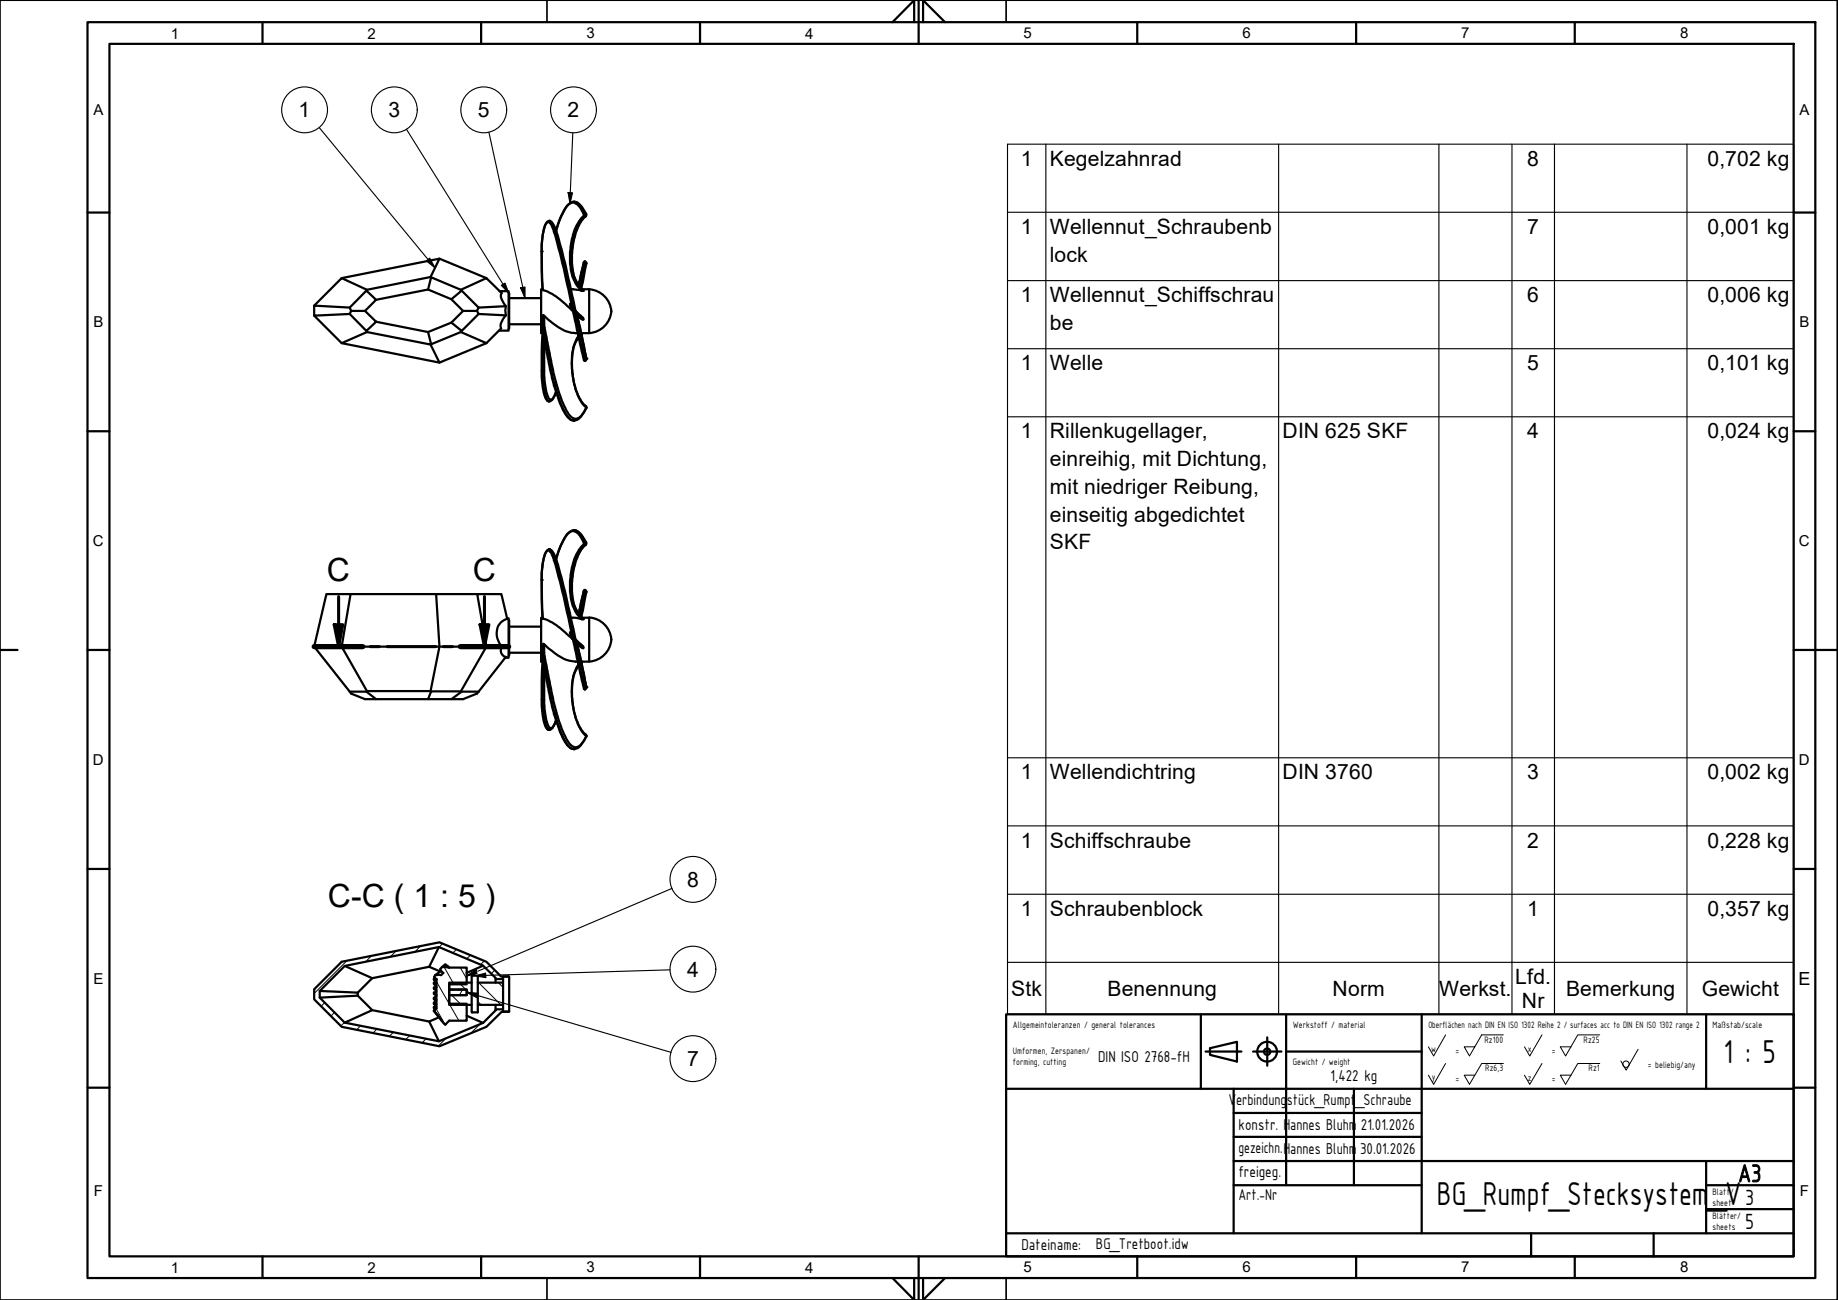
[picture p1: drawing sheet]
<svg xmlns="http://www.w3.org/2000/svg" width="420mm" height="297mm" viewBox="0 0 420 297" stroke-linecap="round" stroke-linejoin="round" font-family="sans-serif">
<!-- layer: Schraffur -->
<g fill="none" stroke="#000" stroke-width=".23">
<path d="M79.3 219.5l-7.5 7.5M85 218.4l-1.4 1.4M90.6 217.3l-1.4 1.3M96.1 216.1l-1.3 1.4M101.2 215.6l-.9 .9M104.4 216.9l-.9 .8M107.6 218.2l-.9 .9M110.7 219.6l-.8 .8M74.2 229.1l-.8 .8M76.5 231.3l-.8 .8M78.7 233.6l-.8 .8M82.4 234.4l-.9 .9"/>
<path d="M86.2 235.1l-.9 .9M89.9 235.9l-.9 .9M93.7 236.7l-1 .8M97.4 237.3l-.9 1M99.7 230.5l2.1 3.7M99.8 224.3l5.1 8.9M101.5 221l2.3 3.9M102 237.2l-1.8 1.8M103.3 227.4l2.2 2.2M104.9 224.5l1.6 1.6M105.2 221.1l1.5 2.5M105.7 226.1l-.7 1.3"/>
<path d="M106.4 229.3l.3 .7M106.7 226.3l1.1 1.1M109.2 228.8l.8 .8M109.4 224.5l5.1 5.1M109.7 234l-2.1 2.1M113.1 221.7l-.8 .8M113.9 224.5l1.1 1.1M116.1 223.1h.1"/>
</g>
<!-- layer: Sichtbare Kanten(CS) -->
<g fill="none" stroke="#000" stroke-width=".51">
<path d="M100.5 59.1l10.7 4.4M133.7 59.7l-.2 .2-1.2 5.3M133.7 59.8l.3 .4M133.9 49.4a10.3 10.3 0 0 0-2.8 6.1 16.9 16.9 0 0 0 .5 8.5l.6 1.1 1.2 1.4-2.9-.4M134 48.9a4.4 4.4 0 0 0-2.5-2.7 2.4 2.4 0 0 0-2.4 1.6 19.3 19.3 0 0 0-2 4.8M134 48.9l-.1 .5M71.8 72.1l6.3 6.3 5.8-2.5M78.1 78.4l22.4 4.5M79.9 70.3l-8.1-.5v2.3l8.1-.4M79.9 70.3l3.9-3.9 2.2 2.1-2.6 2.5M79.9 70.3l.4 .7M80.3 71h3.1l2.6 2.5-2.2 2.1-3.9-3.9z"/>
<path d="M83.9 66.2l-5.8-2.7-6.3 6.3M86 73.5l11.9 2.4 .7 2.8-14.7-2.8-.1-.3M86 68.5l11.9-2.3 5.3 2.2 2.7 2.6M97.9 66.2l.7-2.8 6.7 2.8M98.4 63.3l2.1-4.2-22.4 4.4M98.6 63.4l-14.7 2.8-.1 .2M105.3 66.2l5.9-2.7 3.5 3.5a2.33 2.33 0 0 0 .6 2.5l.3 .5-.1 1 .1 1.1a3.2 3.2 0 0 0-1 2.9l-3.4 3.4-5.9-2.5M105.3 66.2l4.1 4.1M105.3 75.9l-6.7 2.8M105.5 75.6l-2.3-1.9-5.3 2.2M105.5 66.4l-2.3 2M109 71h-3.1l-2.7 2.7"/>
<path d="M109.4 70.3l-.4 .7 .4 .7M109.4 71.7l-4.1 4.2M109.4 71.7l6.2 .4M111.2 78.4l-10.7 4.5-2.1-4.2M114.2 66.5h2.1v9.1h-2.2M115.6 70l-6.2 .3M116.3 67v8M116.4 68.1h7.3M116.4 74.1h7.3M124 66.1h-.3v10h.4M124 76.1l-.2 4.3 .2 7.1a6.6 6.6 0 0 0 1.3 4.2 1.2 1.2 0 0 0 1.3-1l.5-1.2M124.1 76.3v1.7"/>
<path d="M124.2 72.1a15.8 15.8 0 0 0 6.5 4h1.4M124.2 72.1l-.3 .6-.1 1.9 1.6 8.1a44.5 44.5 0 0 0 3.8 11.8 2.23 2.23 0 0 0 2.5 1.5 4.5 4.5 0 0 0 2.3-2.7M124.2 72.1l-.1 .4M130.4 69.5l.6 1.6M131 71.1a17.8 17.8 0 0 0-6.9-4.8l-.3-4.5 .2-7.1a6.6 6.6 0 0 1 1.3-4.2 1.26 1.26 0 0 1 1.4 1.1 111.5 111.5 0 0 1 4 15.7l.9 3.8M131 71.1l2.5 11.2 .2 .2 .2-.1 .1-.4M131.6 71.1l1.7 1.6 .1 .3a1.99 1.99 0 0 1-1.5-.9M131.6 71.1l1 3.8 1.4 7.1M132.3 77a12 12 0 0 0-1.5 7.9 14.7 14.7 0 0 0 2.5 7.4l.7 .6v.4M133.1 66.1h1.6v10h-1.9M133.1 76.1l-.2 .1M134 60.2l-1.1 5.7"/>
<path d="M134.7 66.1a5.4 5.4 0 0 1 5 5M139.7 71.1a5.4 5.4 0 0 1-5 5M80.1 135.7l-2 12.1h22.4l-2.1 10.1M99.7 135.7l.8 12.1h10.7l-2.1-12.1h5.5l1.4 5.7a3.7 3.7 0 0 0-1.6 5.9l.3 .5a1.57 1.57 0 0 0 .9 2.3l-6.2 7.9M109.1 135.7h-34.5l-2.8 12.1M134 123.9a4.4 4.4 0 0 0-2.5-2.7 2.4 2.4 0 0 0-2.4 1.7 19.3 19.3 0 0 0-2 4.8M134 124v.2a13.3 13.3 0 0 0-3.2 8.6 11.4 11.4 0 0 0 1.4 7.3l1.2 1.4-1.4-.3-1.5-.1M134 135.3l-.1-.4-.3-.1-.1 .1-1.2 5.4M134 135.2l-1.1 5.8M71.8 147.8h6.3l5.8 10.1M71.8 147.8l8.1 10.2M79.9 158h3.9l2.2 1.8h-2.6l-3.1-1.3z"/>
<path d="M98.6 158l-14.7-.1-.1 .1M105.3 158h4.1M105.3 158h-6.7l-.7 1.8M105.5 158l-2.3 1.8M109.4 158l-.4 .5-3.1 1.3h-19.9M114.7 147.8h-3.5l-5.9 10.2M116 141.3h.3v9h-.8M116.3 141.7l.1 .1M116.4 141.8l-.1 8M116.4 143.2h7.3M116.4 149.1h7.3M124 141.1h-.3v10.1h.4"/>
<path d="M124 151.2l-.2 4.3 .2 7a6.6 6.6 0 0 0 1.3 4.2 1.2 1.2 0 0 0 1.3-.9l.5-1.2M124.1 151.4v1.7M124.2 147.1l-.3 .7-.1 1.9 1.6 8.1a44.5 44.5 0 0 0 3.8 11.7 2.23 2.23 0 0 0 2.5 1.6 4.5 4.5 0 0 0 2.3-2.8M124.2 147.1l2 1.7a8.3 8.3 0 0 0 5.9 2.4M124.2 147.1l-.1 .5M130.4 144.6l.6 1.6M131 146.2a17.8 17.8 0 0 0-6.9-4.9l-.3-4.4 .2-7.1a6.6 6.6 0 0 1 1.3-4.2 1.26 1.26 0 0 1 1.4 1.1 111.5 111.5 0 0 1 4 15.7l.9 3.8M131 146.2l2.5 11.2 .2 .1 .2-.1 .1-.4M131.6 146.2l1.7 1.6 .1 .3a1.99 1.99 0 0 1-1.5-.9M131.6 146.2l1 3.7 1.4 7.1M132.3 152.1a12 12 0 0 0-1.5 7.8 14.7 14.7 0 0 0 2.5 7.5l.6 .5M133.1 141.1h1.6v10.1h-1.9"/>
<path d="M133.1 151.2l-.2 .1M134.7 141.1a5.2 5.2 0 0 1 4.9 5.9 5.4 5.4 0 0 1-4.9 4.2M133.9 167.9l.1 .4M100.3 216.4l-2.2 4.5 2.5 1.1M78.8 220.7l6.3 2.8 13-2.6M81.8 226.8v.7l-8.7 .5M81.8 227.5l3.3 3.3 13 2.6 2.2-.9M85.1 223.5l-3.3 3.3-8.7-.4M85.1 230.8l-6.3 2.9M98.1 233.4l2.2 4.5M99.2 231l1.7 2.2M99.2 224.6l.6 .1"/>
<path d="M99.2 228.3h.6M99.2 223.7l.1 .4 .5 .4M99.2 223.7l.6 .3M99.2 224.6l.1 .4 .5 .3M99.2 231h.1M99.2 230.3l.2 .3M99.2 229.3l.4 .4M99.2 228.3l.5 .4M99.5 222.8l-.2 .4v.2l.5 .4v6.6l-.5 .6M99.5 225.6h.3l-.6 .1v.2l.6 .4M99.5 223.5l-.3 .2M99.5 227.3l.3 .1"/>
<path d="M99.7 224.5l-.5 .1M99.8 230.3l-.6 .7M99.8 230l-.6 .3M99.8 229.5l-.6 .6v.2M99.8 229.3h-.6M99.8 228.6l-.5 .4-.1 .3M99.8 227.6l-.6 .4v.3M99.8 226.6l-.6 .2 .1 .4 .5 .1M100.8 221.9l-1.3 .9M101 221l1.7 .1M101 221l-.4 .4 .7 .9-.5 .5h-1.3M101 221l.8-.7 .9 .8"/>
<path d="M102.7 226.1h4v1.3h-4zM102.7 221.1h4v3.8h-4v4.4h4v3.9h-4l-.9 1-2.5-3.2M106.7 232.1l3.7 1.6M107.8 224.5h-5.1v1.6h4v1.3h-4v2.2h5.1M107.8 223v8.3M107.9 231.3h1.3M107.9 222.9h1.3M107.9 223h.1M109.2 223v8.3M109.2 224.5h5.8M109.2 229.6h5.8M110.4 220.6l-3.7 1.7"/>
<path d="M113.3 223.7v.8M113.3 229.6v1M114.9 223.2l1.4-.1h-1.7l-3.4-3.3-10.7-4.5-22.4 4.5-6.3 6.2v2.3l6.3 6.3 22.4 4.5 10.7-4.5 3.5-3.4h1.6l-1.2-.1M114.9 231.1l.1 .1M115 223.7h-1.7v-.3l-2.9-2.8-10.1-4.2-21.5 4.3-5.7 5.7v1.6l5.7 5.7 21.5 4.2 10.1-4.2 2.9-2.8v-.3h1.7M115 223.3v7.8M116.3 223.1l.1 8M116.4 231.1l-.1 .1"/>
</g>
<!-- layer: Sichtbare tangentiale Kanten(HTW) -->
<g fill="none" stroke="#000" stroke-width=".51">
<path d="M125.7 51l.4 .5 .5 1.4 .3-.1-.6-1.5-.4-.6-.4-.2 .4 .3-.2 .2-.3-.3-.3 .1a10 10 0 0 0-1.3 5.4l.3 10.1M126.6 52.9a193.1 193.1 0 0 1 4.4 18.2M127.2 52.9l-.3-.1 1.2 4.6 1.8 7.3 3.8 17.5h-.2M131.3 46.1a3.8 3.8 0 0 1 2.4 2.6l-.2 .2-.3-.4a2.93 2.93 0 0 0-2.3-2.2 3.9 3.9 0 0 0-2.4 2.7l-1.4 3.7M133.5 48.9v.4M133.7 59.7v.4l.3 .1M134 48.9l-.3-.2v.8l.2-.1M124 73.8l1.7 9.3 1.2 5h-.3M124 73.8l.1-1.3-.1 1.3-.2 .2M124 73.8l1.9 10.1v.5h-.2M124.4 77.6v7.2h-.4M124.4 72.2v1.9l-.4-.3"/>
<path d="M124.4 74.1l1.6 8.8 1.1 4.5 .1 .5-.3 .2a18.4 18.4 0 0 0 3.3 7.5l.2 .3 .9 .2M130.3 69.4l.7 1.7-.5-.8zM131.6 71.1l2.4 10.9-.3 .2v.3M131.7 71.5l1.6 1.2M131.9 64.6a14.1 14.1 0 0 1-1.2-8.4 11.2 11.2 0 0 1 3-6.7l-.2-.2a11.8 11.8 0 0 0-3.1 8l-.1 1.2a10.3 10.3 0 0 0 2.6 7.9M132.2 76.8a13.5 13.5 0 0 0-1.3 8.7 13.4 13.4 0 0 0 2.8 7.4l.3 .2-.1-.3M132.3 65.2l1.2-5.3 .2 .2-1.1 5.5M132.3 77l-.4 .6M132.8 76.1h.1M133 76.1l-.1 .1M133.1 72.5l-1.5-1.4 1 3.8 1.4 7.1M123.8 84.8h.2l.1-6.8-.1 6.8"/>
<path d="M124 84.8l.2 3.4a5.8 5.8 0 0 0 1.1 3.5h.2M124.4 84.8a13 13 0 0 0 1.2 6.4 .63 .63 0 0 0 .7 0 .63 .63 0 0 0 .3-.6l.5-1.1M127.2 87.8l1.5 4.3a6.6 6.6 0 0 0 2.4 3.5 1.94 1.94 0 0 0 2.3-1.3l.6-1.2v.2M125.7 126l.4 .5 .5 1.5 .3-.1-.6-1.5-.4-.7-.4-.2 .4 .3-.2 .2-.2-.2h-.4a8.4 8.4 0 0 0-1.2 4.7l.2 10.8M126.6 128a193.1 193.1 0 0 1 4.4 18.2M127.2 128l-.3-.1 1.2 4.5 1.8 7.3 3.8 17.6h-.2M131.3 121.1a3.8 3.8 0 0 1 2.4 2.6l-.2 .3-.3-.4a2.93 2.93 0 0 0-2.3-2.3 3.9 3.9 0 0 0-2.4 2.8l-1.4 3.6M131.9 139.6a14.1 14.1 0 0 1-1.2-8.3 11.2 11.2 0 0 1 3-6.8l-.2-.2a11.8 11.8 0 0 0-3.1 8l-.1 1.2a10.3 10.3 0 0 0 2.6 8M133.5 124v.3M133.5 135.1v-.1l-1.2 5.3M133.7 134.8v.4h.3M134 123.9l-.3-.2v.8l.2-.1"/>
<path d="M123.8 159.8l.2 .1 .1-6.8-.1 6.8M124 148.9l.1-1.3-.1 1.3-.2 .2M124 148.9l1.9 10.1v.4h-.2M124 148.9l1.9 10.5 1 3.8-.3-.1M124 159.9l.2 3.3a5.8 5.8 0 0 0 1.1 3.5h.2M124.4 149.1l1.6 8.9 1.1 4.4 .1 .5-.3 .3a18.4 18.4 0 0 0 3.3 7.5l.2 .2 .9 .3M124.4 147.2v1.9l-.4-.2M124.4 152.7v7.1l-.4 .1M124.4 159.8a13 13 0 0 0 1.2 6.4 .63 .63 0 0 0 .7 .1 .63 .63 0 0 0 .3-.6l.5-1.1M130.3 144.4l.7 1.8-.5-.9zM131.6 146.2l2.4 10.8-.3 .3v.2M131.7 146.5l1.6 1.3"/>
<path d="M132.2 151.9a13.5 13.5 0 0 0-1.3 8.7 13.4 13.4 0 0 0 2.8 7.3l.3 .3-.1-.3M132.3 152.1l-.4 .6M132.4 140.4l1.1-5.3h.1l.1 .1-.2 1.4-.9 4M132.8 151.2h.1M133 151.2l-.1 .1M133.1 147.6l-1.5-1.4 1 3.7 1.4 7.1M127.2 162.9l1.5 4.3a6.6 6.6 0 0 0 2.4 3.4 1.94 1.94 0 0 0 2.3-1.3l.6-1.1v.1"/>
</g>
<g fill="#000">
<circle cx="123.8" cy="57.5" r=".25"/>
<circle cx="133.5" cy="60" r=".25"/>
<circle cx="124" cy="73.8" r=".25"/>
<circle cx="124" cy="84.8" r=".25"/>
<circle cx="134" cy="82" r=".25"/>
<circle cx="123.8" cy="132.5" r=".25"/>
<circle cx="133.5" cy="135.1" r=".25"/>
<circle cx="124" cy="148.9" r=".25"/>
<circle cx="124" cy="159.9" r=".25"/>
<circle cx="134" cy="157" r=".25"/>
</g>
<!-- layer: Sichtbare Kanten(CS) -->
<g fill="#000">
<circle cx="125.5" cy="50.5" r=".25"/>
<circle cx="125.5" cy="91.7" r=".25"/>
<circle cx="125.5" cy="125.5" r=".25"/>
<circle cx="125.5" cy="166.7" r=".25"/>
</g>
<!-- layer: Symbole(HTW) -->
<g fill="none" stroke="#000" stroke-width=".25">
<path d="M73 29.1l26.4 32.1M92.9 29.5l23.4 37.5M111.8 30.2l8.2 37.9M130.9 30.3l-.6 16.2M239.1 32.9v198.9M292.3 32.9v198.9M328.9 32.9v198.9M345.6 32.9v198.9M355.3 32.9v198.9M385.6 32.9v198.9M97.5 59.6l.7-.6 1.2 2.2zM129.9 44l1 .1-.6 2.4z"/>
<path d="M230.3 48.5h179.7M114.6 65.2l.8-.5 .9 2.3zM119 65.8l1-.2v2.5zM230.3 64.1h179.7M230.3 79.7h179.7M230.3 95.2h179.7M230.3 173.2h179.7M230.3 188.7h179.7M153.6 203l-44.4 18.9M230.3 219.9h179.7v-187h-179.7v198.9h179.7v-11.9M230.3 204.3h179.7M106.7 226.7l2.5 .2-.2 1.1z"/>
<path d="M106.7 226.7l46.7 13.8M108.6 222.6l-1.9 .4M109 221.9l-.2-.4-2.1 1.5 1.9-.8M109.2 222.8l1.8-.4 .1 1-1.9-.3M153.2 221.6l-43.9 1.3"/>
<circle cx="69.6" cy="25.1" r="5.2"/>
<circle cx="90.1" cy="25.1" r="5.2"/>
<circle cx="110.6" cy="25.1" r="5.2"/>
<circle cx="131.1" cy="25.1" r="5.2"/>
<circle cx="158.4" cy="200.9" r="5.2"/>
<circle cx="158.4" cy="221.4" r="5.2"/>
<circle cx="158.4" cy="241.9" r="5.2"/>
</g>
<!-- layer: Schnittansichtslinien(CS) -->
<path d="M77.4 136.3v11.5M110.7 136.3v11.5M71.8 147.8h11.1M76.4 142.7h2l-1 5.1zM84.6 147.8h2.1M88.5 147.8h11.1M101.3 147.8h2.1M105.2 147.8h11.1M109.7 142.7h2.1l-1.1 5.1z" fill="none" stroke="#000" stroke-width=".7"/>
<path d="M71.8 147.8h11.1M105.2 147.8h11.1" fill="none" stroke="#000" stroke-width="1.2"/>
<path d="M76.4 142.7h2l-1 5.1zM109.7 142.7h2.1l-1.1 5.1z" fill="#000"/>
<!-- layer: Skizziergeometrie(CS) -->
<g fill="none" stroke="#000" stroke-width=".51">
<path d="M20 5.1h395v286.9h-395zM25 10h385v277.1h-385zM60 5.1v4.9M110 5.1v4.9M160 5.1v4.9M204 5.1l5-5.1v5.1M210 0v10M211 5.1v-5.1l5 5.1M260 5.1v4.9M310 5.1v4.9M360 5.1v4.9M20 48.6h5"/>
<path d="M410 48.6h5M20 98.5h5M410 98.5h5M0 148.5h4M20 148.5h5M410 148.5h10M20 198.6h5M410 198.6h5M20 248.5h5M410 248.5h5M60 287.1v4.9M110 287.1v4.9"/>
<path d="M160 287.1v4.9M204 292l5 5v-5M210 287.1v9.9M211 292v5l5-5M260 287.1v4.9M310 287.1v4.9M360 287.1v4.9"/>
</g>
<path d="M0 0h420v297h-420zM125 0v5.1M230 0v5.1M125 292v5M230 292v5" fill="none" stroke="#000" stroke-width=".38"/>
<!-- layer: Titel (ISO) -->
<g fill="none" stroke="#000" stroke-width=".51">
<path d="M230 231.8h180v55.3h-180zM274.5 231.8v17M276.6 239.5l6.2-1.5v4.6l-6.2-1.6zM289.7 237v6.5M294 231.8v39M325 231.8v50M390 231.8v17M230 248.8h180M275.6 240.3h8.2M282 259.8h43M282 254.3h43M282 248.8v33"/>
<path d="M286.4 240.3h6.5M294 240.3h31M309.5 248.8v22M282 270.8h43M282 265.3h128M390 276.3h20M390 270.8h20M390 265.3v16.5M230 281.8h180M350 281.8v5.3M378 281.8v5.3"/>
<circle cx="289.7" cy="240.3" r="2.25"/>
<circle cx="289.7" cy="240.3" r=".73"/>
</g>
<g fill="none" stroke="#000" stroke-width=".23">
<path d="M330.5 236.5l-2.8 4.8-1.2-2.1M343.7 236.5h-5l-2.8 4.8-1.2-2.1h2.4M352.5 236.5l-2.8 4.8-1.2-2.1M365.7 236.5h-5l-2.8 4.8-1.2-2.1h2.5M374.5 239.8l-2.8 4.7-1.2-2.1M330.5 243l-2.8 4.8-1.2-2.1M343.7 243h-5l-2.8 4.8-1.2-2.1h2.4M352.5 243l-2.8 4.8-1.2-2.1M365.7 243h-5l-2.8 4.8-1.2-2.1h2.5"/>
<circle cx="371.7" cy="243.2" r=".73"/>
</g>
<!-- layer: Symbole(HTW) -->
<path d="M97.5 59.6l.7-.6 1.2 2.2zM129.9 44l1 .1-.6 2.4zM114.6 65.2l.8-.5 .9 2.3zM119 65.8l1-.2v2.5zM106.7 223l2.1-1.5 .4 1zM106.7 226.7l2.5 .2-.2 1.1zM108.5 222.9l2.5-.5 .1 1z" fill="#000"/>
<g font-size="8.1">
<text x="394" y="242.9">1 : 5</text>
<text x="328.5" y="275.4">BG_Rumpf_Stecksystem</text>
<text x="390.6" y="275.4">_V</text>
</g>
<g font-size="7.3">
<text x="74.7" y="132.8">C</text>
<text x="108.1" y="132.8">C</text>
<text x="74.9" y="207.2">C-C ( 1 : 5 )</text>
</g>
<text font-size="6.1" x="397.3" y="270.1">A3</text>
<g font-size="5.4">
<text x="399" y="275.3">3</text>
<text x="399" y="280.8">5</text>
</g>
<g font-size="4.8">
<text x="68.3" y="26.8">1</text>
<text x="88.8" y="26.8">3</text>
<text x="109.2" y="26.8">5</text>
<text x="129.7" y="26.8">2</text>
<text x="233.4" y="37.8">1</text>
<text x="240" y="37.8">Kegelzahnrad</text>
<text x="349.1" y="37.8">8</text>
<text x="390.3" y="37.8">0,702 kg</text>
<text x="233.4" y="53.5">1</text>
<text x="240" y="53.5">Wellennut_Schraubenb</text>
<text x="349.1" y="53.4">7</text>
<text x="390.3" y="53.5">0,001 kg</text>
<text x="240" y="59.8">lock</text>
<text x="233.4" y="69">1</text>
<text x="240" y="69">Wellennut_Schiffschrau</text>
<text x="349.1" y="69">6</text>
<text x="390.3" y="69">0,006 kg</text>
<text x="240" y="75.4">be</text>
<text x="233.4" y="84.6">1</text>
<text x="240" y="84.6">Welle</text>
<text x="349.1" y="84.6">5</text>
<text x="390.3" y="84.6">0,101 kg</text>
<text x="233.4" y="100.2">1</text>
<text x="240" y="100.2">Rillenkugellager,</text>
<text x="293.2" y="100.2">DIN 625 SKF</text>
<text x="349.1" y="100.2">4</text>
<text x="390.3" y="100.2">0,024 kg</text>
<text x="240" y="106.5">einreihig, mit Dichtung,</text>
<text x="240" y="112.8">mit niedriger Reibung,</text>
<text x="240" y="119.2">einseitig abgedichtet</text>
<text x="240" y="125.5">SKF</text>
<text x="233.4" y="178.1">1</text>
<text x="240" y="178">Wellendichtring</text>
<text x="293.2" y="178.1">DIN 3760</text>
<text x="349.1" y="178.1">3</text>
<text x="390.3" y="178.1">0,002 kg</text>
<text x="233.4" y="193.7">1</text>
<text x="240" y="193.7">Schiffschraube</text>
<text x="349.1" y="193.7">2</text>
<text x="390.3" y="193.7">0,228 kg</text>
<text x="157.1" y="202.7">8</text>
<text x="233.4" y="209.2">1</text>
<text x="240" y="209.3">Schraubenblock</text>
<text x="349.1" y="209.2">1</text>
<text x="390.3" y="209.2">0,357 kg</text>
<text x="157.1" y="223.2">4</text>
<text x="231.1" y="227.6">Stk</text>
<text x="253.2" y="227.6">Benennung</text>
<text x="304.6" y="227.6">Norm</text>
<text x="329" y="227.6">Werkst.</text>
<text x="346.4" y="224.8">Lfd.</text>
<text x="358" y="227.6">Bemerkung</text>
<text x="389" y="227.6">Gewicht</text>
<text x="347.9" y="230.4">Nr</text>
<text x="157.1" y="243.6">7</text>
</g>
<text font-size="4.1" x="411.1" y="225">E</text>
<g font-size="3.9">
<text x="251" y="242.6">DIN ISO 2768-fH</text>
<text x="304.2" y="246.9">1,422 kg</text>
<text x="280.8" y="252.4">V</text>
<text x="282.6" y="252.4">erbindung</text>
<text x="294.1" y="252.4">stück_Rumpf</text>
<text x="309.9" y="252.4">_Schraube</text>
<text x="283.1" y="258.3">konstr. H</text>
<text x="283.1" y="263.4">gezeichn.H</text>
<text x="295" y="258.3">annes Bluhm</text>
<text x="295" y="263.8">annes Bluhm</text>
<text x="310.9" y="263.8">30.01.2026</text>
<text x="311.1" y="258.3">21.01.2026</text>
<text x="283.1" y="268.9">freigeg.</text>
<text x="283.1" y="274.2">Art.-Nr</text>
<text x="233.5" y="285.7">Dateiname:</text>
</g>
<text font-size="3.8" x="250.5" y="285.3">BG_Tretboot.idw</text>
<g font-size="3.4">
<text x="39.1" y="8.8">1</text>
<text x="84" y="8.8">2</text>
<text x="134" y="8.7">3</text>
<text x="184" y="8.8">4</text>
<text x="234" y="8.7">5</text>
<text x="284" y="8.7">6</text>
<text x="334" y="8.7">7</text>
<text x="384" y="8.7">8</text>
<text x="21.3" y="26.3">A</text>
<text x="411.4" y="26.3">A</text>
<text x="21.3" y="74.8">B</text>
<text x="411.4" y="74.8">B</text>
<text x="21.2" y="124.8">C</text>
<text x="411.2" y="124.8">C</text>
<text x="21.2" y="174.8">D</text>
<text x="411.2" y="174.8">D</text>
<text x="21.3" y="224.8">E</text>
<text x="21.5" y="273.3">F</text>
<text x="411.4" y="273.3">F</text>
<text x="39.1" y="290.8">1</text>
<text x="84" y="290.8">2</text>
<text x="134" y="290.8">3</text>
<text x="184" y="290.8">4</text>
<text x="234" y="290.8">5</text>
<text x="284" y="290.8">6</text>
<text x="334" y="290.8">7</text>
<text x="384" y="290.8">8</text>
</g>
<g font-size="2.3">
<text x="231.5" y="234.8">Allgemeintoleranzen / general tolerances</text>
<text x="295.5" y="234.8">Werkstoff / material</text>
<text x="326.5" y="234.8">Oberflächen nach DIN EN ISO 1302 Reihe 2 / surfaces acc to DIN EN ISO 1302 range 2</text>
<text x="339.3" y="238.3">Rz100</text>
<text x="362" y="238.3">Rz25</text>
<text x="391.5" y="234.8">Maßstab/scale</text>
<text x="231.5" y="240.8">Umformen, Zerspanen/</text>
<text x="231.5" y="243.3">forming, cutting</text>
<text x="295.5" y="243.3">Gewicht / weight</text>
<text x="327.2" y="240.4">w</text>
<text x="332.7" y="240.8">=</text>
<text x="339.5" y="244.7">Rz6,3</text>
<text x="349.2" y="240.4">x</text>
<text x="354.7" y="240.8">=</text>
<text x="363.2" y="244.8">Rz1</text>
<text x="376.7" y="244">= beliebig/any</text>
<text x="327.3" y="246.7">y</text>
<text x="332.7" y="247.3">=</text>
<text x="349.2" y="246.9">z</text>
<text x="354.7" y="247.3">=</text>
<text x="391.5" y="273">Blatt/</text>
<text x="391.5" y="275.6">sheet</text>
<text x="391.5" y="278.4">Blätter/</text>
<text x="391.5" y="281.1">sheets</text>
</g>
</svg>
